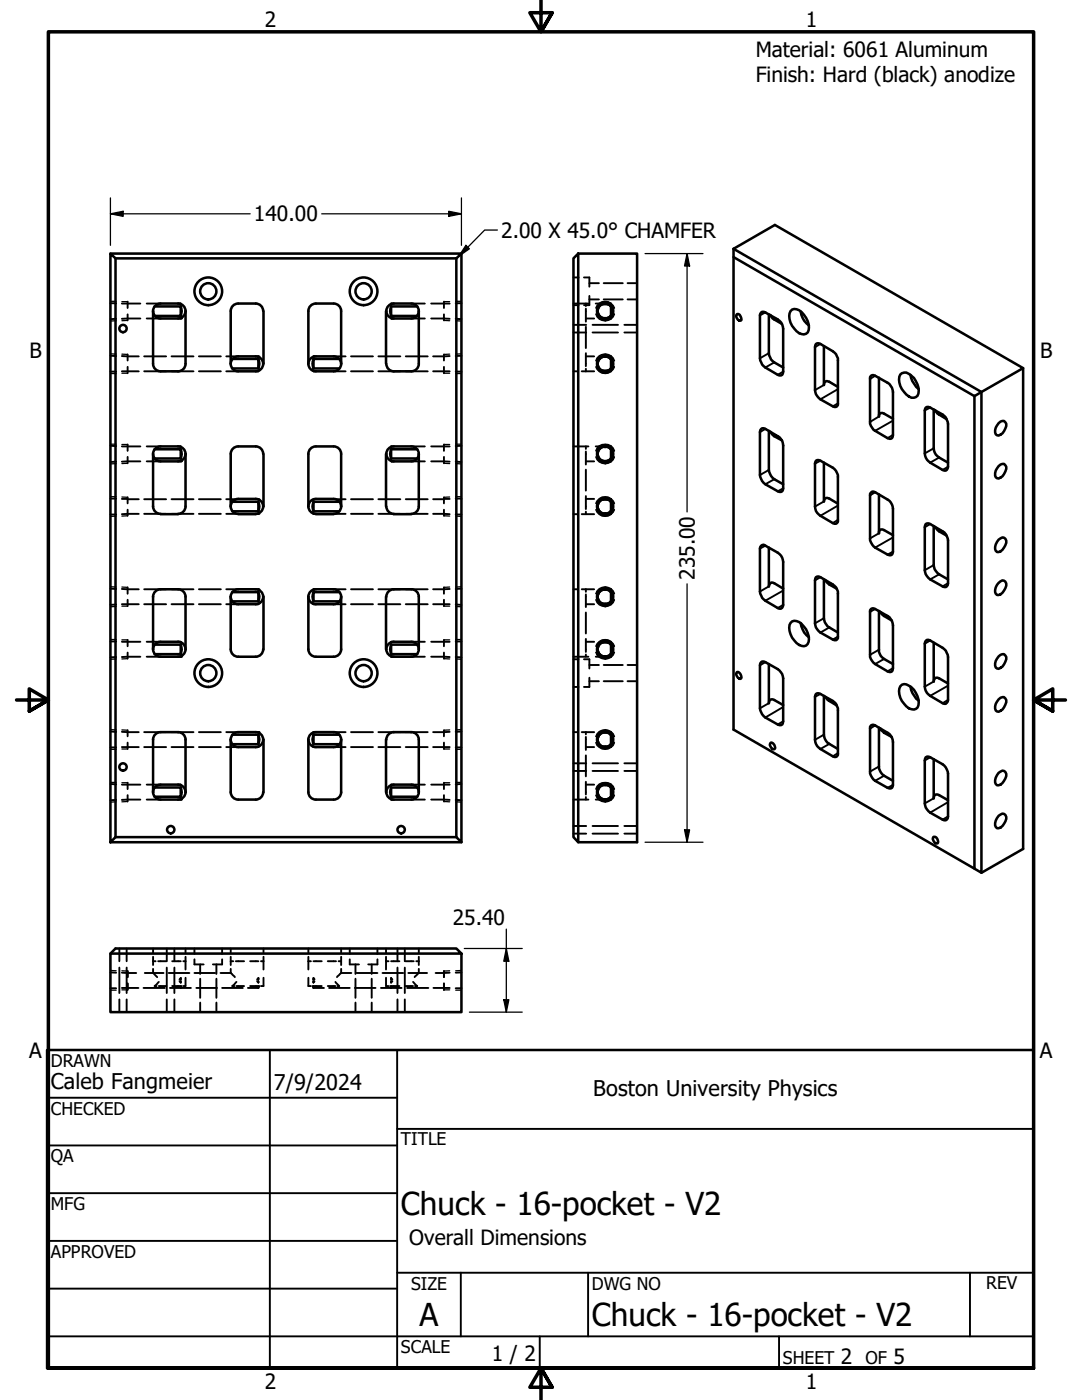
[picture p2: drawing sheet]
<svg xmlns="http://www.w3.org/2000/svg" width="216mm" height="279mm" viewBox="0 0 216 279" stroke-linecap="round" stroke-linejoin="round" font-family="sans-serif">
<!-- layer: Hidden (ANSI) -->
<g fill="none" stroke="#000" stroke-width=".38">
<path d="M114.4 55.4h1M116.5 55.4h1.1v1.8M117.6 59.1v1.8h-1.1M117.6 59.8h1.9M117.6 56.5h1.9M120.5 59.8h3.8M120.5 56.5h3.8M125.2 59.8h1.9M125.2 56.5h1.9M22 60.5h1.2M22 74.2h1.2M22 71l1.2 .1"/>
<path d="M23.2 63.6l-1.2 .1M24.3 60.6h3.7M24.3 71.1h3.4M24.3 74.1h3.4M25.5 60.2v1.3M25.5 62.7v1.2M25.5 70.7v1.2M25.5 73.2v1.3M28 63.6h-3.7M28.8 71.1h4.3M28.8 74.1h4.3M29.3 60.6h2.6"/>
<path d="M29.3 63.6h2.6M34.2 71.1h4.4M34.2 74.1h4.4M35.8 60.6h.1M35.8 63.6h.1M35.9 60.6h.2M35.9 63.6h.2M36.1 60.6v.1M36.1 63.5h.1M39.7 71.1h4.4M39.7 74.1h4.4M45.1 71.1h2.3"/>
<path d="M45.1 74.1h2.3M51.2 71.1h.2M51.2 74.1h.2M51.4 71.1l.2 .1M51.4 74.1h.2M51.6 74v.1M62.5 74h.1M62.5 74v.1M62.5 74.1h.2M62.7 71.1l-.2 .1M62.7 71.1h.2M62.7 74.1h.2"/>
<path d="M66.7 71.1h2.3M66.7 74.1h2.3M70 71.1h4.4M70 74.1h4.4M75.5 71.1h4.4M75.5 74.1h4.4M78 63.5h.1M78 60.6v.1M78 60.6h.2M78 63.6h.2M78.2 60.6h.2M78.2 63.6h.2"/>
<path d="M81 71.1h4.3M81 74.1h4.3M82.2 60.6h2.6M82.2 63.6h2.6M86 60.6h3.7M86 63.6h3.7M86.4 74.1h3.3M88.6 60.2v1.3M88.6 62.7v1.2M88.6 70.7v1.2M88.6 73.2v1.3M89.7 71.1h-3.3"/>
<path d="M90.9 60.5h1.2M90.9 74.2h1.2M90.9 63.6l1.2 .1M92.1 71l-1.2 .1M114.4 60.6h3M114.4 74.1h.9M114.4 60.9h1M114.4 66.4h2.6M114.4 64.8h2.6M116.1 74.1h2.5M116.9 63.6h1.7M116.9 71.1h1.7"/>
<path d="M116.9 60.6v.5M116.9 61.6v2.6M116.9 65.2v4.3M116.9 70.5v2.6M116.9 73.6v.5M118.2 66.4h5.1M118.2 64.8h5.1M118.9 60.6h3v.2M120.2 71.1h1.7v.1M121.9 63.4v.2h-1.7M121.9 73.9v.2h-1.7M121.9 61v.2"/>
<path d="M121.9 63.1v.1M121.9 71.4v.2M121.9 73.5v.2M124.6 66.4h2.5M124.6 64.8h2.5M22 89h1.2M22 99.5h1.2M23.2 92.1l-1.2 .1M24.3 89.1h3.7M24.3 99.6h1.2M25.5 88.7v1.3M25.5 91.2v1.3"/>
<path d="M25.5 99.3v1.2M25.5 99.6h2.2M28 92.1h-3.7M28.8 99.6h4.3M29.3 89.1h2.6M29.3 92.1h2.6M34.2 99.6h4.4M35.8 89.1h.1M35.8 92.1h.1M35.9 89.1h.2M35.9 92.1h.2M36.1 89.1v.1"/>
<path d="M36.1 92h.1M39.7 99.6h4.4M45.1 99.6h2.3M51.2 99.6h.2M51.4 99.6l.2 .1M62.7 99.6l-.2 .1M62.7 99.6h.2M66.7 99.6h2.3M70 99.6h4.4M75.5 99.6h4.4M78 92h.1M78 89.1v.1"/>
<path d="M78 89.1h.2M78 92.1h.2M78.2 89.1h.2M78.2 92.1h.2M81 99.6h4.3M82.2 89.1h2.6M82.2 92.1h2.6M86 89.1h3.7M86 92.1h3.7M86.4 99.6h2.2M88.6 99.6h1.1M88.6 88.7v1.3"/>
<path d="M88.6 91.2v1.3M88.6 99.3v1.2M90.9 99.5h1.2M90.9 92.1l1.2 .1M92.1 89h-1.2M114.4 89.1h3M116.9 92.1h1.7M116.9 99.6h1.7M116.9 89.1v.5M116.9 90.1v2.6M116.9 93.7v4.2M116.9 99v2.6"/>
<path d="M118.9 89.1h3v.2M120.2 99.6h1.7v.2M121.9 91.9v.2h-1.7M121.9 89.5v.2M121.9 91.5v.2M121.9 99.9v.2M22 102.7h1.2M22 117.5h1.2M24.3 117.5l3.4 .1M25.5 101.7v1.2M25.5 117.2v1.3M25.5 119.7v1.3"/>
<path d="M27.7 102.6h-3.4M28.8 102.6h4.3M28.8 117.6h4.3M34.2 102.6h4.4M34.2 117.6h4.4M39.7 102.6h4.4M39.7 117.6h4.4M45.1 102.6h2.3M45.1 117.6h2.3M51.2 102.6h.2M51.2 117.6h.2M51.4 117.6l.2 .1"/>
<path d="M51.6 102.5l-.2 .1M62.5 102.5l.2 .1M62.7 117.6l-.2 .1M62.7 102.6h.2M62.7 117.6h.2M66.7 102.6h2.3M66.7 117.6h2.3M70 102.6h4.4M70 117.6h4.4M75.5 102.6h4.4M75.5 117.6h4.4M81 102.6h4.3"/>
<path d="M81 117.6h4.3M86.4 102.6h3.3M88.6 101.7v1.2M88.6 117.2v1.3M88.6 119.7v1.3M89.7 117.5l-3.3 .1M90.9 102.7h1.2M92.1 117.5h-1.2M114.4 117.6h.9M114.4 102.6h.9M116.1 117.6h2.5M116.1 102.6h2.5"/>
<path d="M116.9 102.1v.5M116.9 117.6v.5M116.9 118.6v2.6M120.2 117.6h1.7v.2M121.9 102v.2M121.9 102.4v.2h-1.7M121.9 118v.2M22 128h1.2M23.2 131.1l-1.2 .1M23.2 120.7h-1.2M24.3 128.1h3.7M24.3 120.6h3.4"/>
<path d="M25.5 127.7v1.3M25.5 130.2v1.2M28 131.1h-3.7M28.8 120.6h4.3M29.3 128.1h2.6M29.3 131.1h2.6M34.2 120.6h4.4M35.8 128.1h.1M35.8 131.1h.1M35.9 128.1h.2M35.9 131.1h.2M36.1 128.1v.1"/>
<path d="M36.1 131h.1M39.7 120.6h4.4M45.1 120.6h2.3M51.2 120.6h.2M51.4 120.6h.2M51.6 120.5v.1M62.5 120.5h.1M62.5 120.6h.1M62.5 120.6h.2M62.7 120.6h.2M66.7 120.6h2.3M70 120.6h4.4"/>
<path d="M75.5 120.6h4.4M78 131h.1M78 128.1v.1M78 128.1h.2M78 131.1h.2M78.2 128.1h.2M78.2 131.1h.2M81 120.6h4.3M82.2 128.1h2.6M82.2 131.1h2.6M86 128.1h3.7M86 131.1h3.7"/>
<path d="M86.4 120.6h3.3M88.6 127.7v1.3M88.6 130.2v1.2M90.9 128h1.2M90.9 120.7h1.2M90.9 131.1l1.2 .1M114.4 131.1h3M114.4 137.1h1M114.4 131.6h1M116.5 131.6h1.1v1.8M116.9 128.1h1.7M116.9 120.6h1.7"/>
<path d="M116.9 122.2v4.2M116.9 127.5v2.6M116.9 130.6v.5M117.6 135.3v1.8h-1.1M117.6 136h1.9M117.6 132.7h1.9M120.2 128.1h1.7v.2M120.5 136h3.8M120.5 132.7h3.8M121.9 130.9v.2h-3M121.9 120.4v.2h-1.7M121.9 120v.2"/>
<path d="M121.9 128.5v.2M121.9 130.6v.1M125.2 136h1.9M125.2 132.7h1.9M22 156.5h1.2M22 149.2h1.2M22 146h1.2M23.2 159.6l-1.2 .1M24.3 156.6h3.7M24.3 146l3.4 .1M24.3 149.1h3.4M25.5 145.7v1.2"/>
<path d="M25.5 148.2v1.3M25.5 156.2v1.3M25.5 158.7v1.3M28 159.6h-3.7M28.8 146.1h4.3M28.8 149.1h4.3M29.3 156.6h2.6M29.3 159.6h2.6M34.2 146.1h4.4M34.2 149.1h4.4M35.8 156.6h.1M35.8 159.6h.1"/>
<path d="M35.9 156.6h.2M35.9 159.6h.2M36.1 156.6v.1M36.1 159.5h.1M39.7 146.1h4.4M39.7 149.1h4.4M45.1 146.1h2.3M45.1 149.1h2.3M51.2 146.1h.2M51.2 149.1h.2M51.4 146.1h.2M51.4 149.1h.2"/>
<path d="M51.6 149v.1M51.6 146.2h.1M62.5 149h.1M62.5 149.1h.1M62.5 146.1h.2M62.5 149.1h.2M62.7 146.1h.2M62.7 149.1h.2M66.7 146.1h2.3M66.7 149.1h2.3M70 146.1h4.4M70 149.1h4.4"/>
<path d="M75.5 146.1h4.4M75.5 149.1h4.4M78 159.5h.1M78 156.6v.1M78 156.6h.2M78 159.6h.2M78.2 156.6h.2M78.2 159.6h.2M81 146.1h4.3M81 149.1h4.3M82.2 156.6h2.6M82.2 159.6h2.6"/>
<path d="M86 156.6h3.7M86 159.6h3.7M86.4 149.1h3.3M88.6 145.7v1.2M88.6 148.2v1.3M88.6 156.2v1.3M88.6 158.7v1.3M89.7 146l-3.3 .1M90.9 149.2h1.2M90.9 159.6l1.2 .1M92.1 146h-1.2M92.1 156.5h-1.2"/>
<path d="M114.4 159.6h3M114.4 146.1h.9M114.4 153.9h2.6M114.4 152.3h2.6M116.1 146.1h2.5M116.9 156.6h1.7M116.9 149.1h1.7M116.9 146.1v.5M116.9 147.1v2.6M116.9 150.7v4.2M116.9 156v2.6M116.9 159.1v.5"/>
<path d="M118.2 153.9h5.1M118.2 152.3h5.1M120.2 156.6h1.7v.2M120.2 146.1h1.7v.2M121.9 159.4v.2h-3M121.9 148.9v.2h-1.7M121.9 146.4v.2M121.9 148.5v.2M121.9 157v.2M121.9 159v.2M124.6 153.9h2.5M124.6 152.3h2.5"/>
<path d="M114.4 166.4h2.6M114.4 164.8h2.6M118.2 166.4h5.1M118.2 164.8h5.1M124.6 166.4h2.5M124.6 164.8h2.5M22 197.2h1.2M22 194.1h1.2M23.8 189.3v2.5M23.8 193.1v5.1M23.8 199.5v2.5M24.3 197.2h3.3"/>
<path d="M24.3 194.1l2.9 .1M25.3 189.3v2.5M25.3 193.1v5.1M25.3 199.5v2.5M25.5 193.8v1.2M25.5 196.3v1.2M28.6 197.2h4.3M28.9 194.2h3.7M30.5 193.4v.8l.9 .8M30.5 191.8h.6M30.5 189.3v.8M30.5 190.9v1.7"/>
<path d="M31.6 191.8h1.6M31.7 196l-.8 .8h.3M31.7 196.8h1.5M33.3 189.3v2.5M33.3 193.1v5.1M33.3 199.5v2.5M33.7 194.2h4.1M33.9 197.2h4.2M34.4 196.8h1.7v.1M34.4 191.8h1.7M34.8 189.3v2.5M34.8 193.1v5.1"/>
<path d="M34.8 199.5v2.5M35.8 195.5l.3-.3v.3M35.8 195.8l.3 .3v-.3M36.1 197v.2v-.2M36.3 196.8l-.1 .1M36.6 191.8h.4M37 189.3v.8M37 190.9v2.6M37 195.1v1.7h-.4M38.8 194.2h4.1M38.8 191.5v1h1.8M38.8 189.3v1.1"/>
<path d="M39.2 197.2h4.1M39.9 192.5v1.9M39.9 195.3v3.8M43.2 192.5v1.9M43.2 195.3v3.8M44 194.2h2M44.3 197.2h4.2M44.3 191.5v1h-1.8M44.3 189.3v1.1M46 194.2l.9 .8M46 191.8h.5M46 189.3v.8"/>
<path d="M46 190.9v1.7M46 193.4v.8M47.1 191.8h1.6M47.2 196l-.8 .8h.4M47.2 196.8h1.5M49.5 197.2h2.1M49.9 191.8h1.7M49.9 196.8h1.7v.1M51.3 195.5l.3-.3v.3M51.3 195.8l.3 .3v-.3M51.6 197v.2M51.8 196.8l-.1 .1"/>
<path d="M52.1 191.8h.5M52.6 189.3v.8M52.6 190.9v2.6M52.6 195.1v1.7h-.5M61.5 191.8h.5M61.5 189.3v.8M61.5 190.9v2.6M61.5 195.1v1.7h.5M62.4 196.8v.1M62.5 195.8v.3M62.5 197v.2M62.5 195.2l.2 .3"/>
<path d="M62.5 195.2v.3M62.5 197.2h2.1M62.5 191.8h1.7M62.7 195.8l-.2 .3M64.2 196.8h-1.7v.1M65.4 191.8h1.7M65.4 196.8h1.5M65.7 197.2h4.1M66.9 196l.8 .8h-.4M67.6 191.8h.5M68.1 194.2l-.9 .8M68.1 194.2h2"/>
<path d="M68.1 189.3v.8M68.1 190.9v1.7M68.1 193.4v.8M69.8 191.5v1h1.8M69.8 189.3v1.1M70.8 197.2h4.1M70.9 192.5v1.9M70.9 195.3v3.8M71.1 194.2h4.2M74.2 192.5v1.9M74.2 195.3v3.8M75.3 191.5v1h-1.8"/>
<path d="M75.3 189.3v1.1M76 197.2h4.1M76.3 194.2h4.2M77 191.8h.5M77 189.3v.8M77 190.9v2.6M77 195.1v1.7h.5M77.9 196.8v.1M78 197v.2v-.2M78 195.5v-.3l.3 .3M78 195.8v.3l.3-.3M78 191.8h1.7"/>
<path d="M79.3 189.3v2.5M79.3 193.1v5.1M79.3 199.5v2.5M79.7 196.8h-1.7v.1M80.8 189.3v2.5M80.8 193.1v5.1M80.8 199.5v2.5M80.9 191.8h1.6M80.9 196.8h1.5M81.2 197.2h4.3M81.5 194.2h3.7M82.4 196l.8 .8h-.4"/>
<path d="M83.1 191.8h.5M83.6 193.4v.8l-.9 .8M83.6 189.3v.8M83.6 190.9v1.7M86.5 197.2h3.2M88.6 193.8v1.2M88.6 196.3v1.2M89.7 194.1l-2.8 .1M90.9 197.2h1.2M92.1 194.1h-1.2M39.9 200.1v1.9M43.2 200.1v1.9"/>
<path d="M70.9 200.1v1.9M74.2 200.1v1.9"/>
</g>
<g fill="#000">
<circle cx="36.1" cy="63.6" r=".19"/>
<circle cx="36.1" cy="63.5" r=".19"/>
<circle cx="51.6" cy="71.1" r=".19"/>
<circle cx="62.5" cy="71.2" r=".19"/>
<circle cx="62.5" cy="71.1" r=".19"/>
<circle cx="78" cy="63.5" r=".19"/>
<circle cx="78" cy="63.6" r=".19"/>
<circle cx="36.1" cy="92.1" r=".19"/>
<circle cx="36.1" cy="92" r=".19"/>
<circle cx="51.6" cy="99.6" r=".19"/>
<circle cx="62.5" cy="99.7" r=".19"/>
<circle cx="62.5" cy="99.6" r=".19"/>
<circle cx="78" cy="92.1" r=".19"/>
<circle cx="78" cy="92" r=".19"/>
<circle cx="51.6" cy="117.6" r=".19"/>
<circle cx="51.6" cy="117.7" r=".19"/>
<circle cx="51.6" cy="102.6" r=".19"/>
<circle cx="62.5" cy="102.5" r=".19"/>
<circle cx="62.5" cy="117.7" r=".19"/>
<circle cx="62.5" cy="117.6" r=".19"/>
<circle cx="62.5" cy="102.6" r=".19"/>
<circle cx="36.1" cy="131" r=".19"/>
<circle cx="36.1" cy="131.1" r=".19"/>
<circle cx="78" cy="131" r=".19"/>
<circle cx="78" cy="131.1" r=".19"/>
<circle cx="36.1" cy="159.6" r=".19"/>
<circle cx="36.1" cy="159.5" r=".19"/>
<circle cx="51.6" cy="146.2" r=".19"/>
<circle cx="51.6" cy="146.1" r=".19"/>
<circle cx="62.5" cy="146.2" r=".19"/>
<circle cx="62.5" cy="146.1" r=".19"/>
<circle cx="78" cy="159.6" r=".19"/>
<circle cx="78" cy="159.5" r=".19"/>
<circle cx="25.5" cy="194.2" r=".19"/>
<circle cx="25.5" cy="197.2" r=".19"/>
<circle cx="88.6" cy="194.2" r=".19"/>
<circle cx="88.6" cy="197.2" r=".19"/>
</g>
<!-- layer: Hidden Narrow (ANSI) -->
<g fill="none" stroke="#000" stroke-width=".25">
<path d="M22 60.1h1.2M22 74.5h1.2M22 70.6l1.2 .1M23.2 64l-1.2 .1M24.3 60.2h1.2M24.3 74.5h1.2M24.3 70.7h1.2M25.5 63.9l-1.2 .1M88.6 60.2h1.1M88.6 74.5h1.1M88.6 63.9l1.1 .1M89.7 70.7h-1.1"/>
<path d="M90.9 60.1h1.2M90.9 74.5h1.2M90.9 64l1.2 .1M92.1 70.6l-1.2 .1M118.9 73.2a1.98 1.98 0 0 0 1.8 1.3 1.98 1.98 0 0 0 1.9-1.3M118.9 72a1.95 1.95 0 0 1 1.8-1.4 1.95 1.95 0 0 1 1.9 1.4M118.9 62.7a1.95 1.95 0 0 0 1.8 1.4 1.95 1.95 0 0 0 1.9-1.4M118.9 61.5a1.98 1.98 0 0 1 1.8-1.4 1.98 1.98 0 0 1 1.9 1.4M119 61.5a1.85 1.85 0 0 1 1.8-1.3 1.85 1.85 0 0 1 1.8 1.3M119 62.7a1.88 1.88 0 0 0 1.8 1.2 1.88 1.88 0 0 0 1.8-1.2M119 72a1.88 1.88 0 0 1 1.8-1.3 1.88 1.88 0 0 1 1.8 1.3M119 73.2a1.85 1.85 0 0 0 1.8 1.3 1.85 1.85 0 0 0 1.8-1.3"/>
<path d="M22 88.6h1.2M22 99.1h1.2M23.2 92.5l-1.2 .1M24.3 88.7h1.2M24.3 99.2l1.2 .1M25.5 92.5h-1.2M88.6 88.7h1.1M88.6 92.5h1.1M89.7 99.2l-1.1 .1M90.9 88.6h1.2M90.9 99.1h1.2M90.9 92.5l1.2 .1"/>
<path d="M118.9 91.2a1.95 1.95 0 0 0 1.8 1.4 1.95 1.95 0 0 0 1.9-1.4M118.9 90a1.98 1.98 0 0 1 1.8-1.4 1.98 1.98 0 0 1 1.9 1.4M119 90a1.85 1.85 0 0 1 1.8-1.3 1.85 1.85 0 0 1 1.8 1.3M119 91.2a1.88 1.88 0 0 0 1.8 1.3 1.88 1.88 0 0 0 1.8-1.3M22 117.1l1.2 .1M23.2 103l-1.2 .1M24.3 117.2h1.2M25.5 102.9l-1.2 .1M88.6 102.9l1.1 .1M89.7 117.2h-1.1M90.9 103l1.2 .1M92.1 117.1l-1.2 .1"/>
<path d="M118.9 101.7a1.98 1.98 0 0 0 1.8 1.4 1.98 1.98 0 0 0 1.9-1.4M118.9 100.5a1.98 1.98 0 0 1 1.8-1.4 1.98 1.98 0 0 1 1.9 1.4M118.9 119.7a1.95 1.95 0 0 0 1.8 1.4 1.95 1.95 0 0 0 1.9-1.4M118.9 118.5a1.95 1.95 0 0 1 1.8-1.4 1.95 1.95 0 0 1 1.9 1.4M119 100.5a1.88 1.88 0 0 1 1.8-1.2 1.88 1.88 0 0 1 1.8 1.2M119 101.7a1.88 1.88 0 0 0 1.8 1.2 1.88 1.88 0 0 0 1.8-1.2M119 118.5a1.88 1.88 0 0 1 1.8-1.3 1.88 1.88 0 0 1 1.8 1.3M119 119.7a1.88 1.88 0 0 0 1.8 1.3 1.88 1.88 0 0 0 1.8-1.3M22 127.6h1.2M23.2 131.5l-1.2 .1M23.2 121l-1.2 .1M24.3 127.7h1.2"/>
<path d="M24.3 121h1.2M25.5 131.4l-1.2 .1M88.6 127.7h1.1M88.6 121h1.1M88.6 131.4l1.1 .1M90.9 127.6h1.2M90.9 121l1.2 .1M90.9 131.5l1.2 .1M118.9 130.2a1.95 1.95 0 0 0 1.8 1.4 1.95 1.95 0 0 0 1.9-1.4M118.9 129a1.98 1.98 0 0 1 1.8-1.4 1.98 1.98 0 0 1 1.9 1.4M119 129a1.85 1.85 0 0 1 1.8-1.3 1.85 1.85 0 0 1 1.8 1.3M119 130.2a1.88 1.88 0 0 0 1.8 1.2 1.88 1.88 0 0 0 1.8-1.2"/>
<path d="M22 156.1h1.2M22 149.5h1.2M22 145.6l1.2 .1M24.3 156.2h1.2M24.3 149.5h1.2M24.3 145.7h1.2M25.5 160h-1.2M88.6 156.2h1.1M88.6 149.5h1.1M88.6 160h1.1M89.7 145.7h-1.1M90.9 156.1h1.2"/>
<path d="M90.9 149.5h1.2M92.1 145.6l-1.2 .1M118.9 148.2a1.98 1.98 0 0 0 1.8 1.3 1.98 1.98 0 0 0 1.9-1.3M118.9 147a1.95 1.95 0 0 1 1.8-1.4 1.95 1.95 0 0 1 1.9 1.4M118.9 158.7a1.95 1.95 0 0 0 1.8 1.4 1.95 1.95 0 0 0 1.9-1.4M118.9 157.5a1.98 1.98 0 0 1 1.8-1.4 1.98 1.98 0 0 1 1.9 1.4M119 157.5a1.85 1.85 0 0 1 1.8-1.3 1.85 1.85 0 0 1 1.8 1.3M119 158.7a1.88 1.88 0 0 0 1.8 1.3 1.88 1.88 0 0 0 1.8-1.3M119 147a1.88 1.88 0 0 1 1.8-1.3 1.88 1.88 0 0 1 1.8 1.3M119 148.1a1.85 1.85 0 0 0 1.8 1.4 1.85 1.85 0 0 0 1.8-1.4M23.2 160l-1.2 .1M90.9 160l1.2 .1"/>
<path d="M22 197.6h1.2M22 193.7h1.2M24.3 197.5h1.2M24.3 193.7l1.2 .1M25.5 197.5h.1M25.5 193.8h.1M88.6 193.8h.1M88.6 197.5h.1M88.6 197.5h1.1M89.7 193.7l-1.1 .1M90.9 197.6h1.2M92.1 193.7h-1.2"/>
</g>
<!-- layer: Visible (ANSI) -->
<g fill="none" stroke="#000" stroke-width=".51">
<path d="M22 50.6l1.1 1v115.5l-1.1 1zM22 50.6h70.1l-1 1h-68M92.1 50.6v117.5l-1-1v-115.5M114.4 51.6l1-1v117.5l-1-1zM115.4 50.6h11.7v117.5h-11.7M146.4 49.7v95.9l48 27.8M146.4 49.7l49.4 28.5-1.4 .9-48-27.8M146.4 49.7l8.2-4.8 49.6 28.6-8.4 4.7v96l-1.4-.8v-94.3M30.5 72.6a1.49 1.49 0 0 0 1.5 1.5M30.5 62.1v10.5M30.9 61.2h5.2v1.9h-5.2M32 60.6a1.49 1.49 0 0 0-1.5 1.5 1.49 1.49 0 0 0 1.5 1.5"/>
<path d="M32.1 74.1h3.5M32.1 60.6h3.5M32.1 63.6h3.5M35.5 60.6a1.49 1.49 0 0 1 1.5 1.5 1.49 1.49 0 0 1-1.5 1.5M36.1 61.2l.2 .9-.2 1M37 62.1v10.5M37 72.6a1.49 1.49 0 0 1-1.5 1.5M46 62.1v10.5M46 62.1a1.49 1.49 0 0 1 1.6-1.5h3.4a1.49 1.49 0 0 1 1.5 1.5M46.4 71.6h5.2v1.9h-5.2M46.6 71.4l.9-.3h3.5a1.49 1.49 0 0 1 1.5 1.5 1.49 1.49 0 0 1-1.4 1.5h-3.6a1.49 1.49 0 0 1-1.4-1 1.49 1.49 0 0 1 .5-1.7zM51.6 71.6l.2 1-.2 .9"/>
<path d="M52.6 62.1v10.5M61.5 62.1v10.5M62.5 71.6l-.1 1 .1 .9M63 71.1a1.49 1.49 0 0 0-1.5 1.5 1.49 1.49 0 0 0 1.5 1.5M63 60.6a1.49 1.49 0 0 0-1.5 1.5M63.1 74.1h3.4M63.1 60.6h3.4M63.1 71.1h3.4M66.6 71.1a1.49 1.49 0 0 1 1.5 1.5 1.49 1.49 0 0 1-1.5 1.5M66.6 60.6a1.49 1.49 0 0 1 1.5 1.5M67.7 71.6h-5.2v1.9h5.2M68.1 62.1v10.5"/>
<path d="M77 62.1v10.5M77.1 72.6a1.49 1.49 0 0 0 1.5 1.5h3.4a1.49 1.49 0 0 0 1.6-1.5M77.7 60.9l.8-.3h3.6a1.49 1.49 0 0 1 1.5 1.5 1.49 1.49 0 0 1-1.5 1.5h-3.5a1.49 1.49 0 0 1-1.4-1.1 1.49 1.49 0 0 1 .5-1.6zM78 61.2l-.1 .9 .1 1M78 63.1h5.2M78 61.2h5.2M78 61.2v1.9M83.6 62.1v10.5M120.3 71.2h.9M120.3 74h.9M120.3 60.7h.9M120.3 63.5h.9"/>
<path d="M121.9 61.2v1.9M121.9 71.6v1.9M147.1 62.7a1.01 1.01 0 0 1 .8 1.2 .82 .82 0 0 1-.8-.3 .82 .82 0 0 1 0-.9zM151.9 62.4l.2-.2 .6 .2 2.5 1.4a2.22 2.22 0 0 1 1.1 1.8l-.1 8.9a.63 .63 0 0 1-1 .3l-2.5-1.5a2.22 2.22 0 0 1-1.1-1.8v-8.6zM153.4 62.7l.1 8.2a2.19 2.19 0 0 0 1 1.4l1.8 1M153.7 62.9l.5 .7 1.8 1M157.7 62.1a1.38 1.38 0 0 1 2.3 .2 3.8 3.8 0 0 1 1.2 4.1 1.78 1.78 0 0 1-2.7-.8 3.2 3.2 0 0 1-.8-3.5zM159.8 62.2a4.1 4.1 0 0 0 1.6 2.8M162.8 68.6l.3-.1 .6 .1 2.5 1.5a2.02 2.02 0 0 1 1 1.8v8.6a.61 .61 0 0 1-.3 .7 .61 .61 0 0 1-.7-.1l-2.5-1.4a2.55 2.55 0 0 1-1.1-1.8v-8.6zM164.4 69.1v7.7l.2-.6 .5-.1 2.1 1.1M173.8 75l.3-.1 .5 .1 2.5 1.4a2.55 2.55 0 0 1 1.1 1.8v8.6l-.2 .6-.3 .2-.6-.2-2.8-1.6a2.45 2.45 0 0 1-.7-1.6v-9zM175.4 75.4v7.7a.61 .61 0 0 1 .3-.6 .61 .61 0 0 1 .7 0l1.8 1.1"/>
<path d="M179.6 74.7a1.46 1.46 0 0 1 2.3 .3 3.6 3.6 0 0 1 1.2 4 1.43 1.43 0 0 1-2.3-.3 3.6 3.6 0 0 1-1.2-4zM181.7 74.8a4.4 4.4 0 0 0 1.6 2.9M204.2 73.5v95.9l-8.4 4.8M30.5 90.6a1.49 1.49 0 0 0 1.5 1.5M30.5 90.6v10.5M30.9 89.7h5.2v1.8h-5.2M32 89.1a1.49 1.49 0 0 0-1.5 1.5M32.1 89.1h3.5M32.1 92.1h3.5M35.5 89.1a1.49 1.49 0 0 1 1.5 1.5M36.1 89.7l.2 .9-.2 .9M37 90.6v10.5"/>
<path d="M37 90.6a1.49 1.49 0 0 1-1.5 1.5M52.5 90.6a1.49 1.49 0 0 0-1.5-1.5h-3.4a1.49 1.49 0 0 0-1.6 1.5v10.5M52.6 90.6v10.5M63 99.6a1.49 1.49 0 0 0-1.5 1.5 1.49 1.49 0 0 0 1.5 1.5M63 89.1a1.49 1.49 0 0 0-1.5 1.5v10.5M63.1 89.1h3.4M63.1 99.6h3.4M66.6 89.1a1.49 1.49 0 0 1 1.5 1.5v10.5M66.6 99.6a1.49 1.49 0 0 1 1.5 1.5 1.49 1.49 0 0 1-1.5 1.5M77 90.6v10.5M77.7 89.4l.9-.3h3.4a1.49 1.49 0 0 1 1.6 1.5 1.49 1.49 0 0 1-1.5 1.5h-3.6a1.49 1.49 0 0 1-1.3-1.1 1.49 1.49 0 0 1 .5-1.6zM78 89.7l-.1 .9 .1 .9"/>
<path d="M78 91.5h5.2M78 89.7h5.2M78 89.7v1.8M83.6 90.6v10.5M120.3 99.7h.9M120.3 89.2h.9M120.3 92h.9M121.9 89.7v1.8M151.9 85.6l.2-.1 .6 .1 2.5 1.5a2.22 2.22 0 0 1 1.1 1.8v8.6a.64 .64 0 0 1-.4 .6 .64 .64 0 0 1-.7-.1l-2.5-1.4a2.55 2.55 0 0 1-1.1-1.8v-8.6zM153.4 86l.1 8.2a2.57 2.57 0 0 0 1 1.4l1.8 1M153.7 86.2a3.4 3.4 0 0 0 2.3 1.7M162.8 91.9l.3-.1 .6 .1 2.5 1.4a2.28 2.28 0 0 1 1 1.9v8.9a.63 .63 0 0 1-1 .3l-2.5-1.5a2.22 2.22 0 0 1-1.1-1.8v-8.6z"/>
<path d="M164.4 92.3v7.8a.59 .59 0 0 1 .7-.7l2.1 1.1M173.8 98.3l.3-.2 .5 .1 2.5 1.5a2.22 2.22 0 0 1 1.1 1.8v8.6a.59 .59 0 0 1-.7 .7l-3.2-1.8a2.45 2.45 0 0 1-.7-1.6v-8.8zM175.4 98.7v7.7v-.4a.63 .63 0 0 1 1-.2l1.8 1M184.7 81.3l.3-.1 .6 .1 2.5 1.4a2.22 2.22 0 0 1 1.1 1.9v8.6a.67 .67 0 0 1-.4 .6 .67 .67 0 0 1-.7 0l-2.5-1.5a2.22 2.22 0 0 1-1.1-1.8v-8.6zM186.3 81.7v7.8a2.26 2.26 0 0 0 1.1 1.8l1.8 1M186.6 81.9a3.8 3.8 0 0 0 2.2 1.7M199.3 93l.7-.4a.81 .81 0 0 1 .8 1 1.91 1.91 0 0 1-1.9 1.8 1.26 1.26 0 0 1 0-1.9zM199.3 84.5l.7-.5a.81 .81 0 0 1 .8 1 1.91 1.91 0 0 1-1.9 1.9 1.31 1.31 0 0 1 0-2zM30.5 101.1a1.49 1.49 0 0 0 1.5 1.5M32 117.6a1.49 1.49 0 0 0-1.5 1.5v10.5M32.1 117.6h3.5M32.1 102.6h3.5"/>
<path d="M35.5 117.6a1.49 1.49 0 0 1 1.5 1.5v10.5M37 101.1a1.49 1.49 0 0 1-1.5 1.5M46 119.1v10.5M46.3 118.2l.8-.5 .4-.1h3.6a1.49 1.49 0 0 1 1.4 1.5 1.49 1.49 0 0 1-1.5 1.5h-3.4a1.49 1.49 0 0 1-1.4-.8 1.49 1.49 0 0 1 .1-1.6zM46.4 100.1h5.2v1.9h-5.2M46.4 118.2h5.2v1.8h-5.2M47.5 102.6a1.49 1.49 0 0 1-1.5-1.5 1.49 1.49 0 0 1 1.5-1.5h3.6a1.49 1.49 0 0 1 1.4 1.5 1.49 1.49 0 0 1-1.5 1.5M47.6 102.6h3.5M51.6 100.1l.2 1-.2 .9M51.6 118.2l.2 .9-.2 .9M52.6 119.1v10.5M61.5 119.1a1.49 1.49 0 0 0 1.5 1.5"/>
<path d="M61.5 119.1v10.5M62.5 100.1l-.1 1 .1 .9M62.5 118.2l-.1 .9 .1 .9M63 117.6a1.49 1.49 0 0 0-1.5 1.5M63.1 117.6h3.4M63.1 102.6h3.4M66.6 117.6a1.49 1.49 0 0 1 1.5 1.5M67.7 100.1h-5.2v1.9h5.2M67.7 118.2h-5.2v1.8h5.2M68.1 119.1v10.5M68.1 119.1a1.49 1.49 0 0 1-1.5 1.5M77 119.1v10.5"/>
<path d="M77.1 101.1a1.49 1.49 0 0 0 1.5 1.5M77.1 119.1a1.49 1.49 0 0 1 1.4-1.5h3.6a1.49 1.49 0 0 1 1.5 1.5v10.5M78.5 102.6h3.5M83.6 101.1a1.49 1.49 0 0 1-1.5 1.5M120.3 102.5h.9M120.3 117.7h.9M121.9 100.1v1.9M121.9 118.2v1.8M151.9 108.9l.5-.2 2.8 1.6a2.22 2.22 0 0 1 1.1 1.8v8.6a.68 .68 0 0 1-.4 .7 .68 .68 0 0 1-.7-.1l-2.5-1.4a2.22 2.22 0 0 1-1.1-1.9v-8.5zM153.4 109.3v7.7a.71 .71 0 0 1 1.1-.6l1.8 1.1M162.8 115.2l.3-.1 .6 .1 2.5 1.4a2.02 2.02 0 0 1 1 1.9v8.6a.61 .61 0 0 1-.3 .6 .61 .61 0 0 1-.7-.1l-2.5-1.4a2.55 2.55 0 0 1-1.1-1.8v-8.6zM164.4 115.6v7.8a2.26 2.26 0 0 0 1.1 1.8l1.7 1"/>
<path d="M164.7 115.8a4.2 4.2 0 0 0 2.2 1.7M184.7 104.6l.3-.1 .6 .1 2.5 1.4a2.23 2.23 0 0 1 1.1 1.8v8.6a.67 .67 0 0 1-.4 .7 .67 .67 0 0 1-.7-.1l-2.5-1.4a2.55 2.55 0 0 1-1.1-1.8v-8.6zM186.3 105v7.8a2.26 2.26 0 0 0 1.1 1.8l1.8 1M186.6 105.2a4.2 4.2 0 0 0 2.2 1.7M199.3 116.3l.7-.5a.83 .83 0 0 1 .8 1.1 2.07 2.07 0 0 1-1.9 1.8 1.66 1.66 0 0 1 .4-2.4zM199.3 107.7a.83 .83 0 0 1 1.3-.2 1.46 1.46 0 0 1-.3 1.8 1.37 1.37 0 0 1-1.4 .9 1.73 1.73 0 0 1 .4-2.5zM30.9 128.7h5.2v1.9h-5.2M32 128.1a1.49 1.49 0 0 0-1.5 1.5 1.49 1.49 0 0 0 1.5 1.5M32.1 131.1h3.5M32.1 128.1h3.5M35.5 128.1a1.49 1.49 0 0 1 1.5 1.5 1.49 1.49 0 0 1-1.5 1.5M36.1 128.7l.2 .9-.2 1"/>
<path d="M46 129.6a1.49 1.49 0 0 0 1.5 1.5h3.6a1.49 1.49 0 0 0 1.4-1.5M61.5 129.6a1.49 1.49 0 0 0 1.5 1.5M63.1 131.1h3.4M63.1 120.6h3.4M68.1 129.6a1.49 1.49 0 0 1-1.5 1.5M77.7 128.4l.9-.3h3.5a1.49 1.49 0 0 1 1.5 1.5 1.49 1.49 0 0 1-1.6 1.5h-3.4a1.49 1.49 0 0 1-1.4-1.1 1.49 1.49 0 0 1 .5-1.6zM78 128.7l-.1 .9 .1 1M78 130.6h5.2M78 128.7h5.2M78 128.7v1.9M120.3 120.5h.9M120.3 128.2h.9"/>
<path d="M120.3 131h.9M121.9 128.7v1.9M147.1 134.1a1.01 1.01 0 0 1 .8 1.3 .8 .8 0 0 1-1-.8zM151.9 132.1l.2-.1 .6 .1 2.5 1.4a2.55 2.55 0 0 1 1.1 1.9l-.1 8.9a.63 .63 0 0 1-1 .3l-2.5-1.4a2.55 2.55 0 0 1-1.1-1.8v-8.6zM153.4 132.5v7.8a.67 .67 0 0 1 .3-.6 .67 .67 0 0 1 .8 0l1.8 1M157.7 124.3a1.38 1.38 0 0 1 2.3 .2 3.7 3.7 0 0 1 1.2 4 1.38 1.38 0 0 1-2.3-.2 3.7 3.7 0 0 1-1.2-4zM159.8 124.3a4.4 4.4 0 0 0 1.6 2.9M162.8 138.5l.3-.1 .6 .1 2.5 1.4a2.02 2.02 0 0 1 1 1.8v9a.63 .63 0 0 1-1 .2l-2.5-1.4a2.22 2.22 0 0 1-1.1-1.9v-8.5zM164.4 138.9v7.7a2.26 2.26 0 0 0 1.1 1.9l1.7 1M164.7 139.1a4.2 4.2 0 0 0 2.2 1.7M173.8 121.5l.3-.1 .5 .1 2.5 1.4a2.55 2.55 0 0 1 1.1 1.9v8.5l-.2 .7-.3 .1-.6-.1-2.8-1.7a2.14 2.14 0 0 1-.7-1.6v-8.9zM175.4 121.9v7.8a2.18 2.18 0 0 0 1 1.8l1.8 1"/>
<path d="M175.6 122.1a4.2 4.2 0 0 0 2.3 1.7M180 136.7a1.79 1.79 0 0 1 1.9 .5 3.8 3.8 0 0 1 1.2 4 1.78 1.78 0 0 1-2.7-.7 3.2 3.2 0 0 1-.8-3.5zM181.7 137a4.1 4.1 0 0 0 1.6 2.8M184.7 127.9l.3-.2 .6 .1 2.5 1.5a2.22 2.22 0 0 1 1.1 1.8v8.6a.71 .71 0 0 1-1.1 .6l-2.5-1.4a2.22 2.22 0 0 1-1.1-1.9v-8.5zM186.3 128.3v7.7a.68 .68 0 0 1 .3-.7 .68 .68 0 0 1 .8 .1l1.8 1M199.3 131l.7-.4a.81 .81 0 0 1 .8 1 1.91 1.91 0 0 1-1.9 1.8 1.31 1.31 0 0 1 0-2zM199.3 139.6l.7-.5a.81 .81 0 0 1 .8 1 1.91 1.91 0 0 1-1.9 1.9 1.31 1.31 0 0 1 0-2zM30.5 147.6v10.5M30.9 157.2h5.2v1.8h-5.2M32 156.6a1.49 1.49 0 0 0-1.5 1.5 1.49 1.49 0 0 0 1.5 1.5M32 146.1a1.49 1.49 0 0 0-1.5 1.5M32.1 159.6h3.5"/>
<path d="M32.1 146.1h3.5M32.1 156.6h3.5M35.5 156.6a1.49 1.49 0 0 1 1.5 1.5 1.49 1.49 0 0 1-1.5 1.5M35.5 146.1a1.49 1.49 0 0 1 1.5 1.5M36.1 157.2l.2 .9-.2 .9M37 147.6v10.5M46 147.6v10.5M46 158.1a1.49 1.49 0 0 0 1.5 1.5h3.6a1.49 1.49 0 0 0 1.4-1.5M46.4 146.6h5.2v1.9h-5.2M46.6 146.4l.9-.3h3.5a1.49 1.49 0 0 1 1.5 1.5 1.49 1.49 0 0 1-1.4 1.5h-3.6a1.49 1.49 0 0 1-1.4-1 1.49 1.49 0 0 1 .5-1.7zM51.6 146.6l.2 1-.2 .9M52.6 147.6v10.5"/>
<path d="M61.5 158.1a1.49 1.49 0 0 0 1.5 1.5M61.5 147.6v10.5M62.5 146.6l-.1 1 .1 .9M63 146.1a1.49 1.49 0 0 0-1.5 1.5 1.49 1.49 0 0 0 1.5 1.5M63.1 159.6h3.4M63.1 146.1h3.4M63.1 149.1h3.4M66.6 146.1a1.49 1.49 0 0 1 1.5 1.5 1.49 1.49 0 0 1-1.5 1.5M67.7 146.6h-5.2v1.9h5.2M68.1 147.6v10.5M68.1 158.1a1.49 1.49 0 0 1-1.5 1.5M77 147.6v10.5"/>
<path d="M77.1 147.6a1.49 1.49 0 0 1 1.4-1.5h3.6a1.49 1.49 0 0 1 1.5 1.5M77.7 156.9l.9-.3h3.5a1.49 1.49 0 0 1 1.5 1.5 1.49 1.49 0 0 1-1.6 1.5h-3.4a1.49 1.49 0 0 1-1.4-1.1 1.49 1.49 0 0 1 .5-1.6zM78 157.2l-.1 .9 .1 .9M78 159h5.2M78 157.2h5.2M78 157.2v1.8M83.6 147.6v10.5M120.3 146.2h.9M120.3 149h.9M120.3 156.7h.9M120.3 159.5h.9M121.9 146.6v1.9"/>
<path d="M121.9 157.2v1.8M153.8 148.2a.93 .93 0 0 1 .8 1.3h-.2a.91 .91 0 0 1-.6-1.3zM173.8 144.8l.3-.1 .5 .1 2.5 1.4a2.22 2.22 0 0 1 1.1 1.9v8.6a.59 .59 0 0 1-.7 .7l-3.2-1.8a2.45 2.45 0 0 1-.7-1.6v-9zM175.4 145.2v7.8a2.39 2.39 0 0 0 1 1.8l1.8 1M175.6 145.4a4.2 4.2 0 0 0 2.3 1.7M184.7 151.1l.3-.1 .6 .1 2.5 1.4a2.55 2.55 0 0 1 1.1 1.9v8.5a.67 .67 0 0 1-.4 .7 .67 .67 0 0 1-.7 0l-2.5-1.4a2.55 2.55 0 0 1-1.1-1.9v-8.5zM186.3 151.5v7.8l.1-.4a.63 .63 0 0 1 1-.2l1.8 1M199.3 154.2a.83 .83 0 0 1 1.3-.1 1.46 1.46 0 0 1-.3 1.7 1.37 1.37 0 0 1-1.4 .9 1.73 1.73 0 0 1 .4-2.5zM22 168.1h70.1M23.1 167.1h68M186.3 167a.95 .95 0 0 1 .8 1.3 .82 .82 0 0 1-.8-.4 .82 .82 0 0 1 0-.9zM199.3 162.8a.83 .83 0 0 1 1.3-.2 1.46 1.46 0 0 1-.3 1.8 1.37 1.37 0 0 1-1.4 .9 1.73 1.73 0 0 1 .4-2.5z"/>
<path d="M22 190.3l1.1-1h68l1 1h-70.1v11.7h70.1v-11.7"/>
<circle cx="41.6" cy="58.1" r="1.62"/>
<circle cx="41.6" cy="58.1" r="2.76"/>
<circle cx="72.5" cy="58.1" r="1.62"/>
<circle cx="72.5" cy="58.1" r="2.76"/>
<circle cx="24.5" cy="65.6" r=".73"/>
<circle cx="120.7" cy="72.6" r="1.62"/>
<circle cx="120.7" cy="62.1" r="1.62"/>
<circle cx="120.7" cy="72.6" r="1.49"/>
<circle cx="120.7" cy="62.1" r="1.49"/>
<circle cx="120.7" cy="90.6" r="1.62"/>
<circle cx="120.7" cy="90.6" r="1.49"/>
<circle cx="120.7" cy="101.1" r="1.62"/>
<circle cx="120.7" cy="119.1" r="1.62"/>
<circle cx="120.7" cy="101.1" r="1.49"/>
<circle cx="120.7" cy="119.1" r="1.49"/>
<circle cx="41.6" cy="134.3" r="1.62"/>
<circle cx="41.6" cy="134.3" r="2.76"/>
<circle cx="72.5" cy="134.3" r="1.62"/>
<circle cx="72.5" cy="134.3" r="2.76"/>
<circle cx="120.7" cy="129.6" r="1.62"/>
<circle cx="120.7" cy="129.6" r="1.49"/>
<circle cx="24.5" cy="153.1" r=".73"/>
<circle cx="120.7" cy="147.6" r="1.62"/>
<circle cx="120.7" cy="158.1" r="1.62"/>
<circle cx="120.7" cy="158.1" r="1.49"/>
<circle cx="120.7" cy="147.6" r="1.49"/>
<circle cx="34.1" cy="165.6" r=".73"/>
<circle cx="80" cy="165.6" r=".73"/>
</g>
<!-- layer: Visible Narrow (ANSI) -->
<g fill="none" stroke="#000" stroke-width=".38">
<path d="M152.7 62.4l-1.1 .5M153.4 70.5l-1.8 1M154.5 72.3l-1.8 1M154.9 63.6l-.4 .2M156.3 74.2l-1.1 .6M163.7 68.6l-1.1 .7M164.4 76.8l-1.8 1.1M167.2 77.7l-3.5 2M174.6 75l-1 .6M152.7 85.6l-1.1 .6M153.4 93.8l-1.8 1M154.5 95.6l-1.8 1"/>
<path d="M154.9 86.8l-.4 .3M156.3 97.5l-1.1 .5M163.7 91.9l-1.1 .6M167.2 80.5l-1 .6M174.6 98.2l-1 .7M175.4 83.1l-1.8 1.1M178.2 86.8l-1.1 .6M178.2 83.9l-3.6 2.1M185.6 81.3l-1.1 .6M186.3 89.5l-1.8 1M187.4 91.3l-1.8 1M187.7 82.5l-.3 .2"/>
<path d="M189.2 93.2l-1.1 .6M152.7 108.9l-1.1 .6M153.4 117l-1.8 1M156.3 117.9l-3.6 2M163.7 115.2l-1.1 .6M164.4 100.1l-1.8 1M165.8 116.4l-.3 .2M167.2 100.9l-3.5 2M167.2 103.8l-1 .6M175.4 106.4l-1.8 1M178.2 110.1l-1.1 .6M178.2 107.3l-3.6 2"/>
<path d="M185.6 104.6l-1.1 .6M186.3 112.8l-1.8 1M187.4 114.6l-1.8 1M187.7 105.8l-.3 .2M189.2 116.4l-1.1 .6M152.7 132.1l-1.1 .7M156.3 120.7l-1.1 .6M163.7 138.5l-1.1 .6M164.4 123.4l-1.8 1M165.5 125.2l-1.8 1M165.8 139.7l-.3 .2M167.2 127.1l-1 .5"/>
<path d="M174.6 121.5l-1 .6M175.4 129.7l-1.8 1M176.4 131.5l-1.8 1M176.8 122.7l-.4 .2M178.2 133.3l-1.1 .7M185.6 127.8l-1.1 .7M186.3 136l-1.8 1M189.2 136.8l-3.6 2.1M189.2 139.7l-1.1 .6M153.4 140.3l-1.8 1.1M156.3 141.1l-3.6 2.1M156.3 144l-1.1 .6"/>
<path d="M164.4 146.6l-1.8 1M165.5 148.5l-1.8 1M167.2 150.3l-1 .6M174.6 144.8l-1 .6M175.4 153l-1.8 1M176.4 154.8l-1.8 1M176.8 146l-.4 .2M178.2 156.7l-1.1 .5M185.6 151.1l-1.1 .7M186.3 159.3l-1.8 1M189.2 160.1l-3.6 2.1M189.2 162.9l-1.1 .7"/>
</g>
<!-- layer: Border (ANSI) -->
<path d="M107.9 0v6.4l-2.2-3.9h4.5l-2.3 3.9 2.3-3.9M3.3 139.7h6.4l-3.9-2.2v4.4l3.9-2.2-3.9 2.2M212.6 139.7h-6.4l3.9-2.2v4.4l-3.9-2.2 3.9 2.2M9.7 273v-266.6h196.5v266.6h-196.5h196.5M110.2 276.9l-2.3-3.9 2.3 3.9h-4.5l2.2-3.9v6.4" fill="none" stroke="#000" stroke-width=".7"/>
<!-- layer: Title (ANSI) -->
<g fill="none" stroke="#000" stroke-width=".38">
<path d="M9.4 219.1h69.8M53.8 209.5v63.5M79.2 209.5v63.5M9.4 228.6h69.8M9.4 238.1h69.8M79.2 225.3h127M9.4 247.6h69.8M9.4 257.2h69.8M79.2 254h127M91.9 254v12.7M117.3 254v12.7M193.5 254v12.7"/>
<path d="M9.4 266.7h196.8M107.7 266.7v6.3M155.4 266.7v6.3"/>
</g>
<path d="M9.4 209.5h196.8v63.5h-196.8z" fill="none" stroke="#000" stroke-width=".51"/>
<!-- layer: Dimension (ANSI) -->
<g fill="none" stroke="#000" stroke-width=".25">
<path d="M22 39.5v9.5M92.1 39.5v9.5M22 42.7l2.6-.5v1zM22 42.7h27.9M64.2 42.7h27.9M89.5 42.2l2.6 .5-2.6 .5zM128.7 50.6h11.6M137.1 50.6l.5 2.5h-1zM137.1 50.6v51.6M137.1 116.5v51.6M128.7 168.1h11.6M136.6 165.6h1l-.5 2.5z"/>
<path d="M92.6 189.3h11.6M100.5 199.5h1l-.5 2.5zM101 189.3l.5 2.5h-1zM101 185.4v16.6M93.7 202h10.5"/>
</g>
<path d="M22 42.7l2.6-.5v1zM89.5 42.2l2.6 .5-2.6 .5zM137.1 50.6l.5 2.5h-1zM136.6 165.6h1l-.5 2.5zM100.5 199.5h1l-.5 2.5zM101 189.3l.5 2.5h-1z" fill="#000"/>
<!-- layer: Symbol (ANSI) -->
<path d="M93 49l.7 .7-2.1 1.4zM99.3 45.9h-2.6l-5.1 5.2" fill="none" stroke="#000" stroke-width=".25"/>
<path d="M93 49l.7 .7-2.1 1.4z" fill="#000"/>
<g font-size="6.3">
<text x="80" y="242.5">Chuck - 16-pocket - V2</text>
<text x="83.7" y="264.5">A</text>
<text x="118.1" y="264.7">Chuck - 16-pocket - V2</text>
</g>
<g font-size="4.3">
<text x="10.2" y="217.4">Caleb Fangmeier</text>
<text x="54.6" y="217.6">7/9/2024</text>
<text x="118.4" y="218.6">Boston University Physics</text>
</g>
<g font-size="4.2">
<text x="52.8" y="5.3">2</text>
<text x="160.8" y="5.3">1</text>
<text x="150.8" y="11.4">Material: 6061 Aluminum</text>
<text x="150.8" y="16.4">Finish: Hard (black) anodize</text>
<text x="50.7" y="44.2">140.00</text>
<text x="100" y="47.4">2.00 X 45.0° CHAMFER</text>
<text x="5.9" y="71.4">B</text>
<text x="207.6" y="71.4">B</text>
<text x="138.6" y="115.7" transform="rotate(-90 138.6 115.7)">235.00</text>
<text x="90.4" y="184.6">25.40</text>
<text x="5.8" y="211.1">A</text>
<text x="207.5" y="211.1">A</text>
<text x="81.7" y="248.5">Overall Dimensions</text>
<text x="98.1" y="271.7">1 / 2</text>
<text x="167.8" y="272.2">2</text>
<text x="178.3" y="272.2">5</text>
<text x="52.8" y="277.1">2</text>
<text x="160.8" y="277.1">1</text>
</g>
<g font-size="3.5">
<text x="10.2" y="212.9">DRAWN</text>
<text x="10.2" y="222.4">CHECKED</text>
<text x="10.2" y="232">QA</text>
<text x="80" y="228.6">TITLE</text>
<text x="10.2" y="241.5">MFG</text>
<text x="10.2" y="251">APPROVED</text>
<text x="82" y="257.4">SIZE</text>
<text x="118.1" y="257.4">DWG NO</text>
<text x="196.8" y="257.3">REV</text>
<text x="80" y="270.1">SCALE</text>
<text x="156.2" y="272.2">SHEET</text>
<text x="172.7" y="272.2">OF</text>
</g>
</svg>
